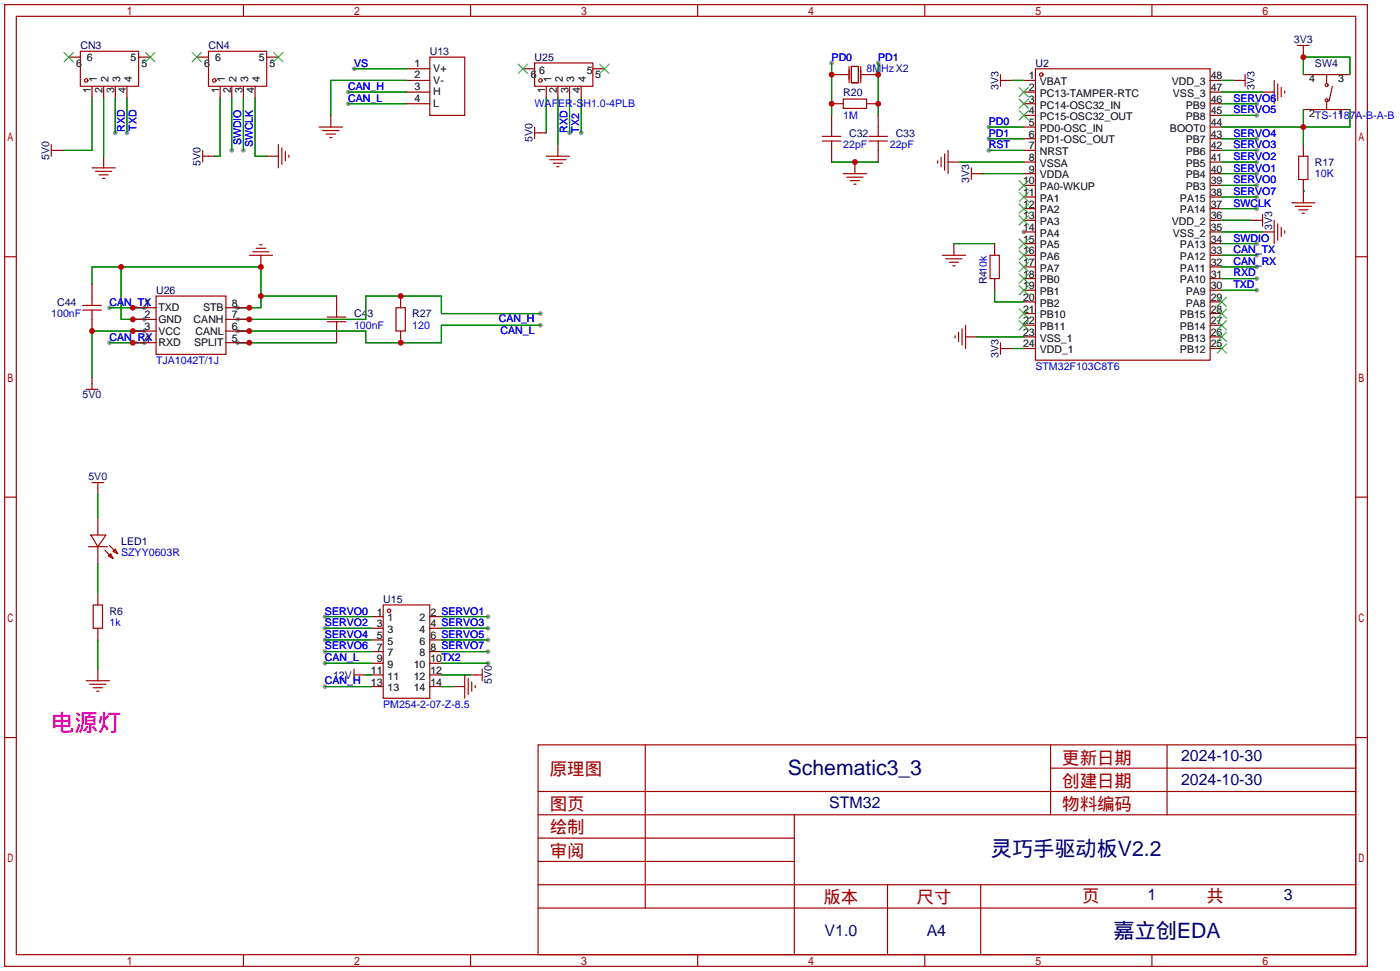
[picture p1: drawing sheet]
<svg xmlns="http://www.w3.org/2000/svg" width="305mm" height="212mm" viewBox="0 0 305 212" stroke-linecap="round" stroke-linejoin="round" font-family="sans-serif">
<g fill="#999">
<circle cx="223.3" cy="50.5" r=".51"/>
<circle cx="215.6" cy="27.7" r=".51"/>
<circle cx="215.6" cy="30.2" r=".51"/>
<circle cx="215.6" cy="32.8" r=".51"/>
<circle cx="274.1" cy="63.2" r=".51"/>
<circle cx="274.1" cy="60.7" r=".51"/>
<circle cx="274.1" cy="40.4" r=".51"/>
<circle cx="274.1" cy="37.8" r=".51"/>
<circle cx="274.1" cy="35.3" r=".51"/>
<circle cx="274.1" cy="32.8" r=".51"/>
<circle cx="274.1" cy="30.2" r=".51"/>
<circle cx="274.1" cy="25.1" r=".51"/>
<circle cx="274.1" cy="22.6" r=".51"/>
<circle cx="274.1" cy="42.9" r=".51"/>
<circle cx="274.1" cy="53.1" r=".51"/>
<circle cx="274.1" cy="45.5" r=".51"/>
<circle cx="106.4" cy="134.4" r=".51"/>
<circle cx="106.4" cy="136.9" r=".51"/>
<circle cx="106.4" cy="139.4" r=".51"/>
<circle cx="106.4" cy="142" r=".51"/>
<circle cx="106.4" cy="144.5" r=".51"/>
<circle cx="70.9" cy="134.4" r=".51"/>
<circle cx="70.9" cy="136.9" r=".51"/>
<circle cx="70.9" cy="139.4" r=".51"/>
<circle cx="70.9" cy="142" r=".51"/>
<circle cx="70.9" cy="144.5" r=".51"/>
<circle cx="70.9" cy="149.6" r=".51"/>
<circle cx="27.7" cy="29" r=".51"/>
<circle cx="25.1" cy="29" r=".51"/>
<circle cx="75.9" cy="22.6" r=".51"/>
<circle cx="75.9" cy="20.1" r=".51"/>
<circle cx="77.2" cy="15" r=".51"/>
<circle cx="53.1" cy="32.8" r=".51"/>
<circle cx="50.5" cy="32.8" r=".51"/>
<circle cx="181.4" cy="13.7" r=".51"/>
<circle cx="191.5" cy="13.7" r=".51"/>
<circle cx="274.1" cy="58.2" r=".51"/>
<circle cx="274.1" cy="55.6" r=".51"/>
<circle cx="51.8" cy="74.7" r=".51"/>
<circle cx="51.8" cy="67.1" r=".51"/>
<circle cx="31.5" cy="69.6" r=".51"/>
<circle cx="31.5" cy="72.1" r=".51"/>
<circle cx="23.9" cy="74.7" r=".51"/>
<circle cx="31.5" cy="74.7" r=".51"/>
<circle cx="23.9" cy="67.1" r=".51"/>
<circle cx="31.5" cy="67.1" r=".51"/>
<circle cx="117.9" cy="68.3" r=".51"/>
<circle cx="51.8" cy="69.6" r=".51"/>
<circle cx="117.9" cy="70.9" r=".51"/>
<circle cx="51.8" cy="72.1" r=".51"/>
<circle cx="124.2" cy="29" r=".51"/>
<circle cx="126.7" cy="29" r=".51"/>
</g>
<g fill="none" stroke="#a10000" stroke-width=".25">
<path d="M1 1h297.2v209.6h-297.2zM3.6 3.6h292.1v204.4h-292.1zM17.5 11.2h12.7v7.6h-12.7zM45.5 11.2h12.7v7.6h-12.7zM53.1 1v2.6M93.7 12.4h7.6v12.7h-7.6zM102.6 1v2.6M116.6 13.7h12.7v5.1h-12.7zM152.1 1v2.6M183.9 16.3h1M185.2 14.5v3.5M185.7 14.5h1.5v3.5h-1.5z"/>
<path d="M187.7 14.5v3.5M188 16.3h1M201.7 1v2.6M218.2 16.3v2.5M218.2 17.5h1.3M225.8 15h38.1v63.5h-38.1zM251.2 1v2.6M270.3 17.5h1.2M271.5 16.3v2.5M277.9 17.5v5.1M278.6 18.3v3.5M279.4 19.1v2"/>
<path d="M280.2 19.8v.5M283 9.9h2.5M284.2 9.9v1.3M286.8 16.3h5M289.3 16.3v1.7M290.6 18.8l-.8 3.3M11.2 31.5v2.5M11.2 32.8h1.2M20.1 36.6h5M20.8 37.3h3.6M21.6 38.1h2M22.4 38.9h.5"/>
<path d="M44.2 32.8v2.5M44.2 34h1.3M60.7 31.5v5.1M61.5 32.3v3.5M62.2 33v2.1M63 33.8v.5M69.6 27.7h5.1M70.4 28.4h3.5M71.1 29.2h2.1M71.9 30h.5M116.6 27.7v2.5M116.6 29h1.3"/>
<path d="M119.1 34h5.1M119.9 34.8h3.5M120.6 35.6h2.1M121.4 36.3h.5M179.3 30.7h4.1M179.3 29.7h4.1M181.4 27.7v2M181.4 30.7v2.1M183.9 21.6h5.1v2h-5.1zM183.9 37.8h5.1M184.7 38.6h3.5M185.4 39.4h2.1"/>
<path d="M189.5 30.7h4M189.5 29.7h4M191.5 27.7v2M191.5 30.7v2.1M204.5 35.1v.5M205.2 34.3v2M206 33.5v3.6M206.8 32.8v5M211.8 36.6v2.5M211.8 37.8h1.3M283.2 34h2v5.1h-2zM286.8 23.9h5"/>
<path d="M289.3 22.1v1.8M1 55.9h2.6M54.4 55.6h5M55.1 54.9h3.6M55.9 54.1h2M56.6 53.3h.5M186.2 40.1h.5M205.5 55.6h5.1M206.2 56.4h3.6M207 57.2h2M207.8 57.9h.5M215.9 55.6h2v5.1h-2z"/>
<path d="M274.1 48h1.2M275.3 46.7v2.6M277.9 48v5.1M278.6 48.8v3.5M279.4 49.5v2.1M280.2 50.3v.5M281.7 44.2h5.1M282.4 45h3.6M283.2 45.7h2M284 46.5h.5M295.7 55.9h2.5M18 67.6h4.1"/>
<path d="M18 66.5h4.1M20.1 64.5v2M20.1 67.6v2M34 64.5h15.3v12.7h-15.3zM71.4 70.1h4M71.4 69.1h4M73.4 67.1v2M73.4 70.1v2M86.4 67.1h2v5h-2zM208.3 73.2v.5M209 72.4v2M209.8 71.6v3.6"/>
<path d="M210.6 70.9v5M218.2 74.7v2.5M218.2 75.9h1.3M18.8 84.8h2.5M20.1 83.6v1.2M1 108.3h2.6M19.3 119.1h4.1M19.8 116.6h3.3l-1.8 2.5zM20.1 105.2h2.5M21.3 105.2v1.2M22.9 119.9l1.7 1.8M23.9 118.9l1.8 1.7"/>
<path d="M295.7 108.3h2.5M20.3 131.8h2.1v5.1h-2.1zM23.6 121.2l.5-.6 .5 1.1zM24.6 120.1l.5-.5 .6 1zM83.6 131.8h10.1v20.3h-10.1zM18.8 148.3h5.1M19.6 149.1h3.5M20.3 149.9h2.1M21.1 150.6h.5M77.2 147.1h1.3M77.2 145.8v2.5M101.3 147.1v5"/>
<path d="M102.1 147.8v3.6M102.9 148.6v2M103.6 149.4v.5M103.9 147.1h1.3M105.2 145.8v2.5M1 160.7h2.6M117.3 162.3h178.4v45.7h-178.4zM117.3 177.5h178.4M117.3 172.5h178.4M140.7 162.3v35.6M173.2 177.5v30.5M229.1 162.3v15.2"/>
<path d="M229.1 167.4h66.6M254.5 162.3v15.2M295.7 160.7h2.5M117.3 182.6h55.9M117.3 197.9h178.4M117.3 192.8h178.4M117.3 187.7h55.9M193.5 192.8v15.2M213.9 192.8v15.2M53.1 208v2.6M102.6 208v2.6M152.1 208v2.6"/>
<path d="M201.7 208v2.6M251.2 208v2.6"/>
<circle cx="18.8" cy="17.5" r=".38"/>
<circle cx="46.7" cy="17.5" r=".38"/>
<circle cx="117.9" cy="17.5" r=".38"/>
<circle cx="227.1" cy="16.3" r=".38"/>
<circle cx="289.3" cy="18.5" r=".32"/>
<circle cx="289.3" cy="21.8" r=".32"/>
<circle cx="84.8" cy="133.1" r=".38"/>
</g>
<g fill="none" stroke="#870000" stroke-width=".25">
<path d="M15 12.4h2.5M20.1 18.8v2.5M22.6 18.8v2.5M25.1 18.8v2.5M27.7 18.8v2.5M30.2 12.4h2.6M42.9 12.4h2.6M48 18.8v2.5M50.5 18.8v2.5M53.1 18.8v2.5M55.6 18.8v2.5M58.2 12.4h2.5"/>
<path d="M88.6 17.5h5.1M88.6 15h5.1M114 15h2.6M119.1 18.8v2.5M121.7 18.8v2.5M124.2 18.8v2.5M126.7 18.8v2.5M129.3 15h2.5M181.4 16.3h2.5M189 16.3h2.5M219.5 17.5h1.2M223.3 17.5h2.5"/>
<path d="M263.9 17.5h2.5M269 17.5h1.3M284.2 11.2v1.2M284.2 16.3h2.6M291.8 16.3h2.6M12.4 32.8h1.3M22.6 34v2.6M45.5 34h1.2M58.2 34h2.5M72.1 25.1v2.6M88.6 20.1h5.1M88.6 22.6h5.1"/>
<path d="M117.9 29h1.2M121.7 31.5v2.5M181.4 22.6h2.5M181.4 25.1v2.6M181.4 32.8v2.5M186.4 35.3v2.5M189 22.6h2.5M191.5 25.1v2.6M191.5 32.8v2.5M206.8 35.3h2.5M213.1 37.8h1.3M223.3 20.1h2.5"/>
<path d="M223.3 22.6h2.5M223.3 25.1h2.5M223.3 27.7h2.5M223.3 30.2h2.5M223.3 32.8h2.5M223.3 35.3h2.5M223.3 37.8h2.5M263.9 20.1h2.5M263.9 22.6h2.5M263.9 25.1h2.5M263.9 27.7h2.5M263.9 30.2h2.5"/>
<path d="M263.9 32.8h2.5M263.9 35.3h2.5M263.9 37.8h2.5M275.3 20.1h2.6M284.2 31.5v2.5M284.2 39.1v5.1M284.2 23.9h2.6M291.8 23.9h2.6M56.9 55.6v2.6M208 53.1v2.5M216.9 53.1v2.5M223.3 40.4h2.5"/>
<path d="M223.3 42.9h2.5M223.3 45.5h2.5M223.3 48h2.5M223.3 50.5h2.5M223.3 53.1h2.5M223.3 55.6h2.5M223.3 58.2h2.5M263.9 40.4h2.5M263.9 42.9h2.5M263.9 45.5h2.5M263.9 48h2.5M263.9 50.5h2.5"/>
<path d="M263.9 53.1h2.5M263.9 55.6h2.5M263.9 58.2h2.5M272.8 48h1.3M275.3 50.5h2.6M20.1 62v2.5M20.1 69.6v2.5M29 67.1h5M29 69.6h5M29 72.1h5M29 74.7h5M49.3 67.1h5.1"/>
<path d="M49.3 69.6h5.1M49.3 72.1h5.1M49.3 74.7h5.1M73.4 64.5v2.6M73.4 72.1v2.6M87.4 64.5v2.6M87.4 72.1v2.6M210.6 73.4h2.5M216.9 60.7v2.5M219.5 75.9h1.2M223.3 60.7h2.5M223.3 63.2h2.5"/>
<path d="M223.3 65.8h2.5M223.3 68.3h2.5M223.3 70.9h2.5M223.3 73.4h2.5M223.3 75.9h2.5M263.9 60.7h2.5M263.9 63.2h2.5M263.9 65.8h2.5M263.9 68.3h2.5M263.9 70.9h2.5M263.9 73.4h2.5M263.9 75.9h2.5"/>
<path d="M20.1 82.3v1.3M21.3 106.4v1.3M21.3 112.8v3.8M21.3 119.1v3.8M21.3 129.3v2.5M21.3 136.9v2.5M81 134.4h2.6M81 136.9h2.6M81 139.4h2.6M93.7 134.4h2.6M93.7 136.9h2.6M93.7 139.4h2.6"/>
<path d="M21.3 145.8v2.5M78.5 147.1h1.3M81 149.6h2.6M81 147.1h2.6M81 144.5h2.6M81 142h2.6M93.7 149.6h2.6M93.7 147.1h2.6M93.7 144.5h2.6M93.7 142h2.6M98.8 149.6h2.5M102.6 147.1h1.3"/>
</g>
<g fill="none" stroke="#3c3" stroke-width=".25">
<path d="M14 11.4l2 2.1M16 11.4l-2 2.1M31.7 11.4l2.1 2.1M33.8 11.4l-2.1 2.1M41.9 11.4l2 2.1M43.9 11.4l-2 2.1M59.7 11.4l2 2.1M61.7 11.4l-2 2.1M113 14l2.1 2M115.1 14l-2.1 2M130.8 14l2 2M132.8 14l-2 2"/>
<path d="M222.2 19.1l2.1 2M224.3 19.1l-2.1 2M222.2 21.6l2.1 2M222.2 24.1l2.1 2.1M222.2 39.4l2.1 2M224.3 21.6l-2.1 2M224.3 24.1l-2.1 2.1M224.3 39.4l-2.1 2M222.2 41.9l2.1 2M222.2 44.4l2.1 2.1M222.2 47l2.1 2M222.2 52.1l2.1 2"/>
<path d="M222.2 54.6l2.1 2M222.2 57.2l2.1 2M222.2 59.7l2.1 2M224.3 41.9l-2.1 2M224.3 44.4l-2.1 2.1M224.3 47l-2.1 2M224.3 52.1l-2.1 2M224.3 54.6l-2.1 2M224.3 57.2l-2.1 2M224.3 59.7l-2.1 2M222.2 62.2l2.1 2.1M222.2 67.3l2.1 2"/>
<path d="M222.2 69.8l2.1 2.1M224.3 62.2l-2.1 2.1M224.3 67.3l-2.1 2M224.3 69.8l-2.1 2.1M265.4 74.9l2.1 2.1M265.4 72.4l2.1 2M265.4 69.8l2.1 2.1M265.4 67.3l2.1 2M265.4 64.8l2.1 2M267.5 74.9l-2.1 2.1M267.5 72.4l-2.1 2M267.5 69.8l-2.1 2.1"/>
<path d="M267.5 67.3l-2.1 2M267.5 64.8l-2.1 2"/>
</g>
<g fill="none" stroke="#008700" stroke-width=".25">
<path d="M77.2 15h11.4M88.6 17.5h-16.5v7.6M181.4 13.7v11.4M191.5 13.7v11.4M220.7 17.5h2.6M266.4 17.5h2.6M284.2 16.3v-3.9h10.2v3.9M20.1 21.3v11.5h-6.4M22.6 21.3v12.7M25.1 21.3v7.7M27.7 21.3v7.7M48 21.3v12.7h-1.3"/>
<path d="M50.5 21.3v11.5M53.1 21.3v11.5M55.6 21.3v12.7h2.6M75.9 20.1h12.7M75.9 22.6h12.7M119.1 21.3v7.7M121.7 21.3v10.2M124.2 21.3v7.7M126.7 21.3v7.7M181.4 35.3h10.1M209.3 35.3h14M214.4 37.8h8.9"/>
<path d="M215.6 27.7h7.7M215.6 30.2h7.7M215.6 32.8h7.7M266.4 30.2h7.7M266.4 32.8h7.7M266.4 37.8h7.7M266.4 20.1h8.9M266.4 35.3h7.7M266.4 25.1h7.7M266.4 22.6h7.7M284.2 23.9v7.6M294.4 23.9v3.8h-28"/>
<path d="M26.4 58.2v11.4h5.1M208 53.1h8.9M266.4 48h6.4M266.4 50.5h8.9M266.4 40.4h7.7M266.4 42.9h7.7M266.4 53.1h7.7M266.4 45.5h7.7M266.4 58.2h7.7M266.4 55.6h7.7M284.2 41.7h.1M20.1 62v-3.8h36.8v8.9h-5.1"/>
<path d="M23.9 74.7h7.6M23.9 67.1h7.6M31.5 72.1h-11.4v10.2M51.8 74.7h21.6M56.9 64.5h16.5M117.9 70.9h-21.6v3.8h-16.5v-2.6h-28M117.9 68.3h-21.6v-3.8h-16.5v5.1h-28M213.1 73.4h10.2M216.9 63.2v2.6h6.4M220.7 75.9h2.6M266.4 63.2h7.7M266.4 60.7h7.7"/>
<path d="M21.3 107.7v5.1M21.3 122.9v6.4M21.3 139.4v6.4M70.9 134.4h10.1M70.9 136.9h10.1M70.9 139.4h10.1M96.3 134.4h10.1M96.3 136.9h10.1M96.3 139.4h10.1M70.9 142h10.1M70.9 149.6h10.1M70.9 144.5h10.1"/>
<path d="M79.8 147.1h1.2M96.3 142h10.1M96.3 147.1h6.3M96.3 149.6h2.5M96.3 144.5h10.1"/>
</g>
<g fill="#c00">
<circle cx="181.4" cy="22.6" r=".63"/>
<circle cx="181.4" cy="16.3" r=".63"/>
<circle cx="191.5" cy="16.3" r=".63"/>
<circle cx="191.5" cy="22.6" r=".63"/>
<circle cx="186.4" cy="35.3" r=".63"/>
<circle cx="54.4" cy="74.7" r=".63"/>
<circle cx="56.9" cy="58.2" r=".63"/>
<circle cx="56.9" cy="64.5" r=".63"/>
<circle cx="26.4" cy="58.2" r=".63"/>
<circle cx="54.4" cy="67.1" r=".63"/>
<circle cx="29" cy="69.6" r=".63"/>
<circle cx="20.1" cy="72.1" r=".63"/>
<circle cx="29" cy="72.1" r=".63"/>
<circle cx="29" cy="74.7" r=".63"/>
<circle cx="29" cy="67.1" r=".63"/>
<circle cx="87.4" cy="64.5" r=".63"/>
<circle cx="54.4" cy="69.6" r=".63"/>
<circle cx="87.4" cy="74.7" r=".63"/>
<circle cx="54.4" cy="72.1" r=".63"/>
<circle cx="284.2" cy="12.4" r=".63"/>
<circle cx="284.2" cy="27.7" r=".63"/>
</g>
<text font-size="5.1" fill="#f0f" x="11.2" y="159.3">电源灯</text>
<g font-size="4.6" fill="#000080">
<text x="171.8" y="168.8">Schematic3_3</text>
<text x="216.1" y="186.6">灵巧手驱动板V2.2</text>
<text x="242.8" y="204.3">嘉立创EDA</text>
</g>
<g font-size="3.8" fill="#a00000">
<text x="231.6" y="166.4">更新日期</text>
<text x="119.9" y="168.9">原理图</text>
<text x="231.6" y="171.5">创建日期</text>
<text x="119.9" y="176.5">图页</text>
<text x="231.6" y="176.5">物料编码</text>
<text x="119.9" y="181.6">绘制</text>
<text x="119.9" y="186.7">审阅</text>
<text x="179.6" y="196.9">版本</text>
<text x="199.9" y="196.9">尺寸</text>
<text x="236" y="196.6">页</text>
<text x="263.1" y="196.6">共</text>
</g>
<g font-size="3.5" fill="#000080">
<text x="257.6" y="165.9">2024-10-30</text>
<text x="257.6" y="171">2024-10-30</text>
<text x="180.9" y="176">STM32</text>
<text x="250.2" y="196.1">1</text>
<text x="280" y="196.1">3</text>
<text x="179.8" y="204">V1.0</text>
<text x="202.1" y="204">A4</text>
</g>
<g font-size="2.3" fill="#000080">
<text x="17.5" y="10.7">CN3</text>
<text x="45.5" y="10.7">CN4</text>
<text x="93.7" y="12">U13</text>
<text x="282.2" y="9.4">3V3</text>
<text x="116.6" y="13.3">U25</text>
<text x="225.8" y="14.5">U2</text>
<text x="286.8" y="14.5">SW4</text>
<text x="183.9" y="20.9">R20</text>
<text x="217.7" y="19.6" transform="rotate(-90 217.7 19.6)">3V3</text>
<text x="273.6" y="19.6" transform="rotate(-90 273.6 19.6)">3V3</text>
<text x="185.2" y="29.8">C32</text>
<text x="195.3" y="29.8">C33</text>
<text x="10.7" y="34.8" transform="rotate(-90 10.7 34.8)">5V0</text>
<text x="116.1" y="31" transform="rotate(-90 116.1 31)">5V0</text>
<text x="43.7" y="36.1" transform="rotate(-90 43.7 36.1)">5V0</text>
<text x="211.4" y="39.9" transform="rotate(-90 211.4 39.9)">3V3</text>
<text x="286.8" y="36.1">R17</text>
<text x="277.4" y="50.1" transform="rotate(-90 277.4 50.1)">3V3</text>
<text x="34" y="64.1">U26</text>
<text x="215.2" y="62" transform="rotate(-90 215.2 62)">R410k</text>
<text x="12.4" y="66.6">C44</text>
<text x="77.2" y="69.1">C43</text>
<text x="89.9" y="69.1">R27</text>
<text x="217.7" y="78" transform="rotate(-90 217.7 78)">3V3</text>
<text x="18" y="86.8">5V0</text>
<text x="19.3" y="104.7">5V0</text>
<text x="26.4" y="118.7">LED1</text>
<text x="83.6" y="131.4">U15</text>
<text x="23.9" y="133.9">R6</text>
<text x="72.6" y="147.9">12V</text>
<text x="107.2" y="149.1" transform="rotate(-90 107.2 149.1)">5V0</text>
</g>
<g font-size="2.3">
<text x="16.6" y="14.5">6</text>
<text x="19" y="13.3">6</text>
<text x="21.1" y="17.9" transform="rotate(-90 21.1 17.9)">1</text>
<text x="23.6" y="17.9" transform="rotate(-90 23.6 17.9)">2</text>
<text x="26.2" y="17.9" transform="rotate(-90 26.2 17.9)">3</text>
<text x="28.5" y="13.3">5</text>
<text x="28.7" y="17.9" transform="rotate(-90 28.7 17.9)">4</text>
<text x="30.8" y="14.5">5</text>
<text x="44.5" y="14.5">6</text>
<text x="46.9" y="13.3">6</text>
<text x="49" y="17.9" transform="rotate(-90 49 17.9)">1</text>
<text x="51.6" y="17.9" transform="rotate(-90 51.6 17.9)">2</text>
<text x="54.1" y="17.9" transform="rotate(-90 54.1 17.9)">3</text>
<text x="56.4" y="13.3">5</text>
<text x="56.7" y="17.9" transform="rotate(-90 56.7 17.9)">4</text>
<text x="58.8" y="14.5">5</text>
<text x="90.4" y="14.5">1</text>
<text x="90.4" y="17.1">2</text>
<text x="94.5" y="15.7">V+</text>
<text x="115.8" y="17.1">6</text>
<text x="117.6" y="16.1">6</text>
<text x="120.2" y="17.9" transform="rotate(-90 120.2 17.9)">1</text>
<text x="122.7" y="17.9" transform="rotate(-90 122.7 17.9)">2</text>
<text x="125.2" y="17.9" transform="rotate(-90 125.2 17.9)">3</text>
<text x="127.8" y="17.9" transform="rotate(-90 127.8 17.9)">4</text>
<text x="128" y="16.1">5</text>
<text x="129.8" y="17.1">5</text>
<text x="224.4" y="17.3">1</text>
<text x="264" y="17.3">48</text>
<text x="285.5" y="17.9">4</text>
<text x="291.8" y="17.9">3</text>
<text x="19.8" y="20.2" transform="rotate(-90 19.8 20.2)">1</text>
<text x="22.4" y="20.2" transform="rotate(-90 22.4 20.2)">2</text>
<text x="24.9" y="20.2" transform="rotate(-90 24.9 20.2)">3</text>
<text x="27.5" y="20.2" transform="rotate(-90 27.5 20.2)">4</text>
<text x="47.8" y="20.2" transform="rotate(-90 47.8 20.2)">1</text>
<text x="50.3" y="20.2" transform="rotate(-90 50.3 20.2)">2</text>
<text x="52.9" y="20.2" transform="rotate(-90 52.9 20.2)">3</text>
<text x="55.4" y="20.2" transform="rotate(-90 55.4 20.2)">4</text>
<text x="90.4" y="19.6">3</text>
<text x="90.4" y="22.1">4</text>
<text x="94.5" y="18.2">V-</text>
<text x="94.5" y="20.8">H</text>
<text x="94.5" y="23.3">L</text>
<text x="118.9" y="20.2" transform="rotate(-90 118.9 20.2)">1</text>
<text x="121.4" y="20.2" transform="rotate(-90 121.4 20.2)">2</text>
<text x="124" y="20.2" transform="rotate(-90 124 20.2)">3</text>
<text x="126.5" y="20.2" transform="rotate(-90 126.5 20.2)">4</text>
<text x="224.4" y="19.8">2</text>
<text x="224.4" y="22.4">3</text>
<text x="226.7" y="18.6">VBAT</text>
<text x="226.7" y="21.1">PC13-TAMPER-RTC</text>
<text x="226.7" y="23.6">PC14-OSC32_IN</text>
<text x="255.5" y="18.6">VDD_3</text>
<text x="255.8" y="21.1">VSS_3</text>
<text x="258.6" y="23.6">PB9</text>
<text x="264" y="22.4">46</text>
<text x="264" y="19.8">47</text>
<text x="224.4" y="24.9">4</text>
<text x="224.4" y="27.5">5</text>
<text x="224.4" y="30">6</text>
<text x="226.7" y="26.2">PC15-OSC32_OUT</text>
<text x="226.7" y="28.7">PD0-OSC_IN</text>
<text x="255.1" y="28.7">BOOT0</text>
<text x="258.6" y="26.2">PB8</text>
<text x="264" y="30">43</text>
<text x="264" y="27.5">44</text>
<text x="264" y="24.9">45</text>
<text x="285.5" y="25.5">2TS-1187A-B-A-B</text>
<text x="291.8" y="25.5">1</text>
<text x="224.4" y="32.5">7</text>
<text x="224.4" y="35.1">8</text>
<text x="226.7" y="31.3">PD1-OSC_OUT</text>
<text x="226.7" y="33.8">NRST</text>
<text x="258.6" y="33.8">PB6</text>
<text x="258.6" y="31.3">PB7</text>
<text x="264" y="35.1">41</text>
<text x="264" y="32.5">42</text>
<text x="223.1" y="40.2">10</text>
<text x="224.4" y="37.6">9</text>
<text x="226.7" y="36.3">VSSA</text>
<text x="226.7" y="38.9">VDDA</text>
<text x="226.7" y="41.4">PA0-WKUP</text>
<text x="258.6" y="41.4">PB3</text>
<text x="258.6" y="38.9">PB4</text>
<text x="258.6" y="36.3">PB5</text>
<text x="264" y="40.2">39</text>
<text x="264" y="37.6">40</text>
<text x="223.1" y="42.7">11</text>
<text x="223.1" y="45.2">12</text>
<text x="223.1" y="47.8">13</text>
<text x="226.7" y="44">PA1</text>
<text x="226.7" y="46.5">PA2</text>
<text x="257.3" y="46.5">PA14</text>
<text x="257.3" y="44">PA15</text>
<text x="264" y="47.8">36</text>
<text x="264" y="45.2">37</text>
<text x="264" y="42.7">38</text>
<text x="223.1" y="50.3">14</text>
<text x="223.1" y="52.9">15</text>
<text x="226.7" y="49">PA3</text>
<text x="226.7" y="51.6">PA4</text>
<text x="255.5" y="49">VDD_2</text>
<text x="255.8" y="51.6">VSS_2</text>
<text x="264" y="52.9">34</text>
<text x="264" y="50.3">35</text>
<text x="223.1" y="55.4">16</text>
<text x="223.1" y="57.9">17</text>
<text x="226.7" y="54.1">PA5</text>
<text x="226.7" y="56.7">PA6</text>
<text x="226.7" y="59.2">PA7</text>
<text x="257.3" y="59.2">PA11</text>
<text x="257.3" y="56.7">PA12</text>
<text x="257.3" y="54.1">PA13</text>
<text x="264" y="57.9">32</text>
<text x="264" y="55.4">33</text>
<text x="223.1" y="60.5">18</text>
<text x="223.1" y="63">19</text>
<text x="223.1" y="65.6">20</text>
<text x="226.7" y="61.7">PB0</text>
<text x="226.7" y="64.3">PB1</text>
<text x="257.3" y="61.7">PA10</text>
<text x="258.6" y="64.3">PA9</text>
<text x="264" y="65.6">29</text>
<text x="264" y="63">30</text>
<text x="264" y="60.5">31</text>
<text x="31.5" y="66.8">1</text>
<text x="31.5" y="69.4">2</text>
<text x="31.5" y="71.9">3</text>
<text x="34.5" y="67.8">TXD</text>
<text x="34.5" y="70.4">GND</text>
<text x="42.2" y="70.4">CANH</text>
<text x="44.3" y="67.8">STB</text>
<text x="50.5" y="71.9">6</text>
<text x="50.5" y="69.4">7</text>
<text x="50.5" y="66.8">8</text>
<text x="223.1" y="68.1">21</text>
<text x="223.1" y="70.6">22</text>
<text x="226.7" y="66.8">PB2</text>
<text x="226.7" y="69.4">PB10</text>
<text x="226.7" y="71.9">PB11</text>
<text x="257.3" y="71.9">PB14</text>
<text x="257.3" y="69.4">PB15</text>
<text x="258.6" y="66.8">PA8</text>
<text x="264" y="70.6">27</text>
<text x="264" y="68.1">28</text>
<text x="31.5" y="74.4">4</text>
<text x="34.5" y="72.9">VCC</text>
<text x="34.5" y="75.5">RXD</text>
<text x="42.4" y="75.5">SPLIT</text>
<text x="42.6" y="72.9">CANL</text>
<text x="50.5" y="74.4">5</text>
<text x="223.1" y="73.2">23</text>
<text x="223.1" y="75.7">24</text>
<text x="226.7" y="74.4">VSS_1</text>
<text x="226.7" y="77">VDD_1</text>
<text x="257.3" y="77">PB12</text>
<text x="257.3" y="74.4">PB13</text>
<text x="264" y="75.7">25</text>
<text x="264" y="73.2">26</text>
<text x="82.2" y="134.1">1</text>
<text x="82.2" y="136.7">3</text>
<text x="84.5" y="135.4">1</text>
<text x="84.5" y="137.9">3</text>
<text x="91.5" y="137.9">4</text>
<text x="91.5" y="135.4">2</text>
<text x="93.9" y="136.7">4 SERVO3</text>
<text x="93.9" y="134.1">2 SERVO1</text>
<text x="82.2" y="139.2">5</text>
<text x="82.2" y="141.8">7</text>
<text x="84.5" y="140.5">5</text>
<text x="84.5" y="143">7</text>
<text x="91.5" y="143">8</text>
<text x="91.5" y="140.5">6</text>
<text x="93.9" y="141.8">8 SERVO7</text>
<text x="93.9" y="139.2">6 SERVO5</text>
<text x="80.9" y="146.8">11</text>
<text x="80.9" y="149.4">13</text>
<text x="82.2" y="144.3">9</text>
<text x="84.5" y="145.6">9</text>
<text x="84.5" y="148.1">11</text>
<text x="90.2" y="148.1">12</text>
<text x="90.2" y="145.6">10</text>
<text x="93.9" y="149.4">14</text>
<text x="93.9" y="146.8">12</text>
<text x="93.9" y="144.3">10TX2</text>
<text x="84.5" y="150.6">13</text>
<text x="90.2" y="150.6">14</text>
</g>
<g font-size="2.3" fill="#00f">
<text x="77.2" y="14.5">VS</text>
<text x="181.4" y="13.3">PD0</text>
<text x="189" y="15.8">8MHzX2</text>
<text x="191.5" y="13.3">PD1</text>
<text x="75.9" y="22.1">CAN_L</text>
<text x="75.9" y="19.6">CAN_H</text>
<text x="116.6" y="23.4">WAFER-SH1.0-4PLB</text>
<text x="269" y="22.1">SERVO6</text>
<text x="27.2" y="28.8" transform="rotate(-90 27.2 28.8)">RXD</text>
<text x="29.8" y="28.5" transform="rotate(-90 29.8 28.5)">TXD</text>
<text x="123.7" y="29" transform="rotate(-90 123.7 29)">RXD</text>
<text x="126.3" y="29" transform="rotate(-90 126.3 29)">TX2</text>
<text x="183.9" y="26">1M</text>
<text x="215.6" y="27.2">PD0</text>
<text x="215.6" y="29.8">PD1</text>
<text x="269" y="29.8">SERVO4</text>
<text x="269" y="24.7">SERVO5</text>
<text x="52.6" y="31.7" transform="rotate(-90 52.6 31.7)">SWDIO</text>
<text x="55.2" y="32.1" transform="rotate(-90 55.2 32.1)">SWCLK</text>
<text x="183.9" y="32.3">22pF</text>
<text x="194.1" y="32.3">22pF</text>
<text x="215.6" y="32.3">RST</text>
<text x="269" y="34.8">SERVO2</text>
<text x="269" y="32.3">SERVO3</text>
<text x="269" y="39.9">SERVO0</text>
<text x="269" y="37.4">SERVO1</text>
<text x="286.8" y="38.7">10K</text>
<text x="269" y="42.5">SERVO7</text>
<text x="269" y="45">SWCLK</text>
<text x="269" y="52.6">SWDIO</text>
<text x="269" y="57.7">CAN_RX</text>
<text x="269" y="55.2">CAN_TX</text>
<text x="269" y="62.8">TXD</text>
<text x="269" y="60.2">RXD</text>
<text x="11.2" y="69.1">100nF</text>
<text x="23.9" y="66.6">CAN_TX</text>
<text x="77.2" y="71.7">100nF</text>
<text x="89.9" y="71.7">120</text>
<text x="108.8" y="70.2">CAN_H</text>
<text x="23.9" y="74.2">CAN_RX</text>
<text x="109.1" y="72.7">CAN_L</text>
<text x="34" y="79.3">TJA1042T/1J</text>
<text x="225.8" y="80.6">STM32F103C8T6</text>
<text x="26.4" y="121.2">SZYY0603R</text>
<text x="23.9" y="136.4">1k</text>
<text x="70.9" y="133.9">SERVO0</text>
<text x="70.9" y="136.4">SERVO2</text>
<text x="70.9" y="139">SERVO4</text>
<text x="70.9" y="141.5">SERVO6</text>
<text x="70.9" y="144.1">CAN_L</text>
<text x="70.9" y="149.1">CAN_H</text>
<text x="83.6" y="154.2">PM254-2-07-Z-8.5</text>
</g>
</svg>
